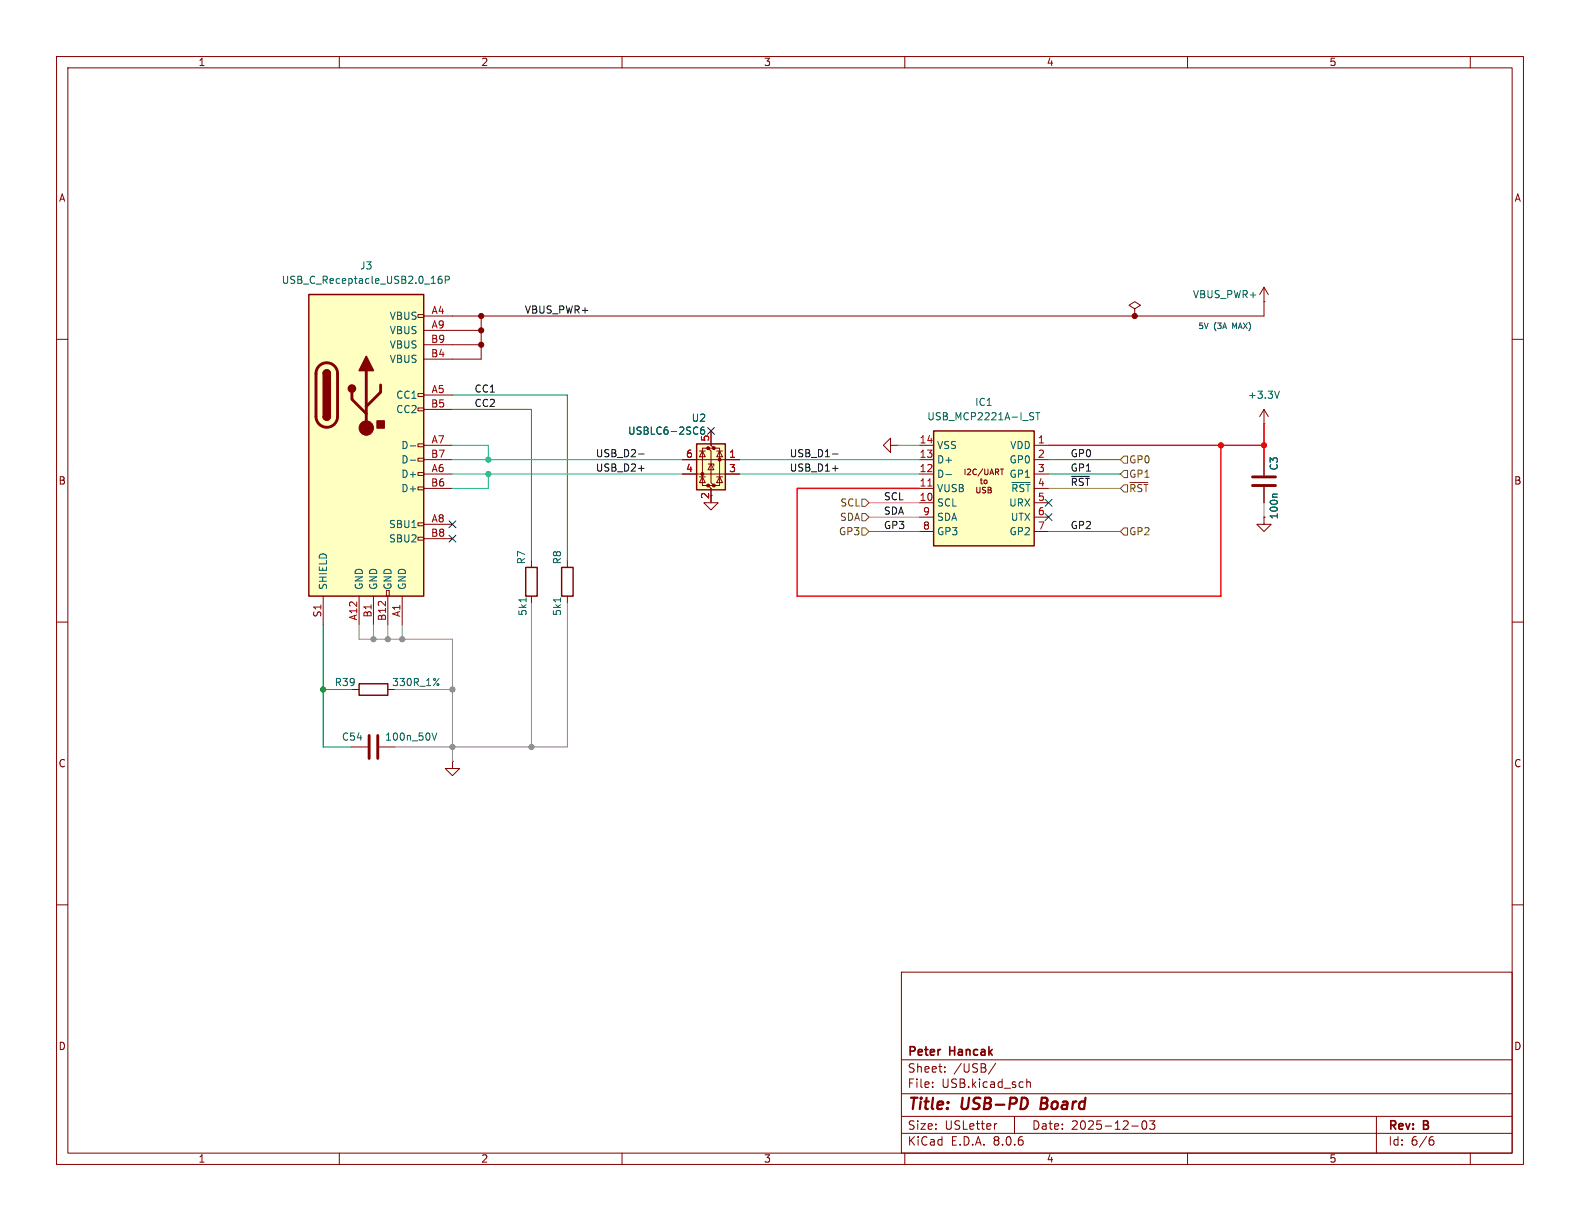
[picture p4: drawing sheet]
<svg xmlns="http://www.w3.org/2000/svg" width="279mm" height="216mm" viewBox="0 0 279 216" stroke-linecap="round" stroke-linejoin="round" font-family="sans-serif">
<g fill="none" stroke="#840000" stroke-width=".18">
<path d="M10 10h259.4v195.9h-259.4zM12 12h255.4v191.9h-255.4zM60 10v2M110 10v2M160 10v2M210 10v2M260 10v2M10 60h2M267.4 60h2M10 110h2M267.4 110h2M10 160h2"/>
<path d="M267.4 160h2M159.4 171.9h108v32h-108zM159.4 197.4h108M159.4 193.4h108M159.4 187.4h108M164.9 192.1v.2M164.9 191.4v.1M167.1 189.4v.2M167.1 188.7v.1M176.1 188l-1.3 1.9M176.3 198.7l-.3 .1M179.4 197.4v3"/>
<path d="M181.6 190.8v1.5M181.6 191.4l.2-.1 .3 .1 .1 .9M200.1 199.1h1.2M202.1 198.3l.2-.1a.81 .81 0 0 1 .6 .6 .81 .81 0 0 1-.3 .8l-.2 .1a.81 .81 0 0 1-.3-1.4zM203.3 198.2h.9l-.5 .6 .4 .1v.6l-.2 .2h-.4l-.2-.2M243.4 197.4v6.5M60 203.9v2M110 203.9v2M159.4 200.4h108M160 203.9v2M210 203.9v2M253 201.6h.3l.3 .2-.1 .5-.5 .2"/>
<path d="M253.4 201l-.4 .1M260 203.9v2"/>
</g>
<path d="M184.2 194.1l-.2 2h.7" fill="none" stroke="#840000" stroke-width=".4"/>
<path d="M165.1 76.2h17.8v20.3h-17.8z" fill="#ffffc2"/>
<path d="M165.1 76.2h17.8v20.3h-17.8zM93 100.3h2v5.1h-2zM99.3 100.3h2v5.1h-2z" fill="none" stroke="#840000" stroke-width=".25"/>
<g fill="none" stroke="#840000" stroke-width=".18">
<path d="M157.5 78.7v-1.2l-1.3 1.2 1.3 1.3v-1.3h1.2M158.7 78.7h.1M162.6 78.7h2.5M182.9 78.7h2.5M94 99.1v1.2M100.3 99.1v1.2M162.6 88.9h2.5M162.6 86.4h2.5M162.6 83.8h2.5M162.6 81.3h2.5M162.6 91.4h2.5M162.6 94h2.5"/>
<path d="M170.7 82.9v1M171.1 83l.4-.1 .2 .3-.7 .7h.7M172.7 83a.44 .44 0 0 0-.7 .4 .44 .44 0 0 0 .7 .4M172.7 86.2v.8l.2 .2 .4-.2v-.8M173.3 84.9h.4M173.5 84.5v.9l.2 .1M173.8 82.9l-.9 1.3M174.1 85l.1-.1 .3 .1-.1 .5h-.3zM174.1 82.9v.8l.2 .2 .4-.2v-.8M174.3 86.2l-.5 .1v.2l.4 .2 .1 .3-.2 .2-.4-.1M174.7 86.2h.4l.2 .1-.2 .3 .2 .1v.3l-.2 .2h-.4zM174.7 86.6h.4"/>
<path d="M175 83.9l.4-1 .3 1M175.1 83.7h.5M176 83.5l.5-.1 .1-.4-.6-.1v1M176.3 83.5l.3 .4M176.9 82.9h.6M177.2 82.9v1M182.9 88.9h2.5M182.9 86.4h2.5M182.9 83.8h2.5M182.9 81.3h2.5M182.9 91.4h2.5M182.9 94h2.5"/>
<path d="M94 105.4v1.3M100.3 105.4v1.3"/>
</g>
<path d="M164.1 85.9h.7" fill="none" stroke="#a90000" stroke-width=".18"/>
<path d="M182.3 73.6l.4 .1 .1 .3-.3 .2h-.3M182.3 73h.5M183.2 73h.7M183.5 73v1.2M167.3 83.9h.9M179 85.3h3.1M93 105.7v.7M99.1 105.7v.7" fill="none" stroke="#006464" stroke-width=".18"/>
<path d="M54.6 52.1h20.3v53.3h-20.3z" fill="#ffffc2"/>
<g fill="none" stroke="#840000" stroke-width=".18">
<path d="M73.9 55.6h1v.5h-1zM74.9 55.9h5.1M74.9 58.4h5.1M200.7 54.6l1-.6-1-.7-1.1 .7 1.1 .6v1.3M200.7 55.9h.1M73.9 78.5h1v.5h-1zM73.9 72.1h1v.5h-1zM73.9 69.6h1v.5h-1zM74.9 69.9h5.1M74.9 78.7h5.1M74.9 63.5h5.1M74.9 72.4h5.1"/>
<path d="M74.9 61h5.1M73.9 95h1v.5h-1zM73.9 92.5h1v.5h-1zM73.9 86.1h1v.5h-1zM73.9 83.6h1v.5h-1zM73.9 81h1v.5h-1zM74.9 83.8h5.1M74.9 92.7h5.1M74.9 86.4h5.1M74.9 81.3h5.1M74.9 95.3h5.1M125.7 87.6v1.3h1.3l-1.3 1.3-1.2-1.3h1.2"/>
<path d="M223.5 91.4v1.3h1.3l-1.3 1.3-1.3-1.3h1.3M223.5 91.4h.1M223.5 81.3v2.8M223.5 86.1v2.8M57.1 105.4v5.1M63.5 105.4v5.1M66 105.4v5.1M68.3 104.4h.5v1h-.5zM68.6 105.4v5.1M71.1 105.4v5.1M62.2 121.9h1.3M62.2 132.1h2.8"/>
<path d="M67.1 132.1h2.7M68.6 121.9h1.2M80 134.6v1.3h1.3l-1.3 1.3-1.3-1.3h1.3M80 134.6h.1"/>
</g>
<path d="M54.6 52.1h20.3v53.3h-20.3zM57.1 73.7a.64 .64 0 0 0 .7 .6 .64 .64 0 0 0 .6-.6M57.1 66a.64 .64 0 0 1 .7-.6 .64 .64 0 0 1 .6 .6M63.5 120.9h5.1v2h-5.1z" fill="none" stroke="#840000" stroke-width=".25"/>
<path d="M56.4 64.7a1.9 1.9 0 0 1 2.1-.4 1.9 1.9 0 0 1 1.2 1.7v7.7a1.91 1.91 0 0 1-1.9 1.9 1.91 1.91 0 0 1-1.9-1.9v-7.8l.2-.6zM62.2 69.3v1.3l2.6 2.6M64.8 65.5v10.2M67.3 68.1v1.2l-2.5 2.6M221.5 85.9h4.1M221.5 84.3h4.1M65.3 130v4.1M66.8 130v4.1" fill="none" stroke="#840000" stroke-width=".51"/>
<g fill="#840000" stroke="#840000" stroke-width=".25">
<path d="M57.1 73.7h1.3a.64 .64 0 0 1-.6 .6 .64 .64 0 0 1-.7-.6z"/>
<path d="M57.1 66h1.3v7.7h-1.3z"/>
<path d="M57.3 65.6a.64 .64 0 0 1 .7-.1 .64 .64 0 0 1 .4 .5h-1.3z"/>
<path d="M64.8 63l1.2 2.5h-2.5z"/>
<path d="M66.7 74.4h1.2v1.3h-1.2z"/>
<circle cx="62.2" cy="68.7" r=".63"/>
</g>
<circle cx="64.8" cy="75.7" r="1.27" fill="#840000" stroke="#840000" stroke-width=".18"/>
<path d="M78.1 48.8l-.4 .1a.86 .86 0 0 0 0 1.2l.4-.1 .1-.4-.2-.3-.4 .1-.1 .2M78.7 49.5l.6-.1 .2-.1-.1-.3-.7-.2v1.3M72.5 78.8h1M72.5 81.4h1M225.9 87.4h-.7l-.2 .1M77.6 120l-.9 1.2M76.4 129.6l.4 1.3 .4-1.3M77.4 120.9l.2 .1-.2 .2" fill="none" stroke="#006464" stroke-width=".18"/>
<path d="M123.2 78.5h5.1v8.1h-5.1z" fill="#ffffc2"/>
<g fill="#840000" stroke="#840000" stroke-width=".18">
<circle cx="127.3" cy="81.3" r=".25"/>
<circle cx="126.2" cy="85.9" r=".25"/>
<circle cx="126.2" cy="79.2" r=".25"/>
<circle cx="125.2" cy="85.9" r=".25"/>
<circle cx="125.2" cy="79.2" r=".25"/>
<circle cx="124.2" cy="83.8" r=".25"/>
<circle cx="85.1" cy="61" r=".46"/>
<circle cx="85.1" cy="55.9" r=".46"/>
<circle cx="85.1" cy="58.4" r=".46"/>
<circle cx="200.7" cy="55.9" r=".46"/>
</g>
<g fill="none" stroke="#840000" stroke-width=".18">
<path d="M80 58.4h5.1M85.1 55.9v7.6h-5.1M223.5 53.3h.1M223.5 50.8l-.7 1.3M223.5 50.8v5.1h-143.5M223.5 50.8l.8 1.3M80 61h5.1M123.7 79.8h1M124.2 79.8l.5 1h-1zM125.2 79.2h-1v6.7h1M125.7 76.2v2.5l.5 .5h-1l.5 .6v5.5l.5 .6h-1l.5 .5v2.5M126.2 79.2h1.1v6.7h-1.1"/>
<path d="M126.7 79.8h1.1M127.3 79.8l.5 1h-1.1zM223.5 74.9h.1M223.5 72.4v2.5M223.5 72.4l.8 1.3M223.5 72.4l-.7 1.3M120.6 83.8h10.2M120.6 81.3h10.2M123.7 84.3h1M124.2 84.3l.5 1h-1zM125.2 82h1v.4M125.7 82l.5 1.1h-1z"/>
<path d="M126.7 84.3h1.1M127.3 84.3l.5 1h-1.1zM223.5 91.4h.1M223.5 81.3v2.8M223.5 86.1v2.8"/>
</g>
<path d="M123.2 78.5h5.1v8.1h-5.1z" fill="none" stroke="#840000" stroke-width=".25"/>
<path d="M123.9 76.2l.2-.2 .4 .1 .1 .1v.5M124.5 75.5l-.4 .1a.92 .92 0 0 0-.2 1.1M226.2 69.2l-.4 1.2M225.9 87.4h-.7l-.2 .1" fill="none" stroke="#006464" stroke-width=".18"/>
<path d="M152.4 90.8h.6l.7 .6-.7 .7h-.6zM152.4 93.3h.6l.7 .7-.7 .6h-.6zM152.4 88.3h.6l.7 .6-.7 .6h-.6zM198.1 83.8l.7-.6h.6v1.3h-.6zM198.8 80.6h.6v1.3h-.6l-.7-.6zM198.8 93.3h.6v1.3h-.6l-.7-.6zM198.8 85.7h.6v1.3h-.6l-.7-.6zM199.8 85.3h3.2" fill="none" stroke="#725600" stroke-width=".18"/>
<path d="M112.9 82.8h1M112.9 80.3h1M147.2 82.8h1M147.2 80.3h1M189.5 84.2h3.2" fill="none" stroke="#0f0f0f" stroke-width=".18"/>
<path d="M158.7 78.7h3.9M223.5 88.9v2.5M63.5 110.5v2.5h16.5v21.6M66 110.5v2.5M68.6 110.5v2.5M71.1 110.5v2.5M94 106.7v25.4M100.3 106.7v25.4h-30.5M69.8 121.9h10.2" fill="none" stroke="#848484" stroke-width=".18"/>
<path d="M80 69.9h20.3v29.2M80 72.4h14v26.7M153.7 94h8.9M185.4 83.8h12.7M185.4 81.3h12.7M185.4 94h12.7M57.1 110.5v21.6h5.1M57.1 121.9h5.1" fill="none" stroke="#009600" stroke-width=".18"/>
<path d="M80 78.7h6.4v2.6M80 83.8h40.6M80 81.3h40.6M86.4 83.8v2.6h-6.4M130.8 83.8h31.8M130.8 81.3h31.8" fill="none" stroke="#00c2c2" stroke-width=".18"/>
<path d="M185.4 78.7h38.1M215.9 78.7v26.7h-74.9v-19h21.6M223.5 74.9v6.4" fill="none" stroke="#f00" stroke-width=".25"/>
<path d="M185.4 86.4h12.7" fill="none" stroke="#848400" stroke-width=".18"/>
<path d="M153.7 88.9h8.9M153.7 91.4h8.9" fill="none" stroke="#f0f" stroke-width=".18"/>
<path d="M125.1 75.6l1.2 1.2M126.3 75.6l-1.2 1.2M79.4 92.1l1.2 1.2M79.4 94.6l1.2 1.3M80.6 92.1l-1.2 1.2M80.6 94.6l-1.2 1.3M184.8 88.3l1.2 1.2M184.8 90.8l1.2 1.2M186 88.3l-1.2 1.2M186 90.8l-1.2 1.2" fill="none" stroke="#000084" stroke-width=".18"/>
<g fill="#00c2c2" stroke="#00c2c2" stroke-width=".18">
<circle cx="86.4" cy="81.3" r=".46"/>
<circle cx="86.4" cy="83.8" r=".46"/>
</g>
<g fill="#848484" stroke="#848484" stroke-width=".18">
<circle cx="80" cy="132.1" r=".46"/>
<circle cx="68.6" cy="113" r=".46"/>
<circle cx="71.1" cy="113" r=".46"/>
<circle cx="80" cy="121.9" r=".46"/>
<circle cx="94" cy="132.1" r=".46"/>
<circle cx="66" cy="113" r=".46"/>
</g>
<circle cx="57.1" cy="121.9" r=".46" fill="#009600" stroke="#009600" stroke-width=".18"/>
<g fill="#f00" stroke="#f00" stroke-width=".18">
<circle cx="223.5" cy="78.7" r=".46"/>
<circle cx="215.9" cy="78.7" r=".46"/>
</g>
<g font-size="2.8" fill="#840000">
<text x="160.4" y="196.8">Title:</text>
<text x="170.1" y="196.8">USB-PD</text>
<text x="184.9" y="196.8">Board</text>
</g>
<g font-size="2.1" fill="#840000">
<text x="160.4" y="189.9">Sheet:</text>
<text x="160.4" y="187.1">Peter</text>
<text x="168" y="187.1">Hancak</text>
<text x="168.6" y="189.9">/USB/</text>
<text x="160.4" y="192.6">File:</text>
<text x="166.5" y="192.6">USB.kicad_sch</text>
<text x="160.4" y="202.8">KiCad</text>
<text x="160.4" y="200">Size:</text>
<text x="167.1" y="200">USLetter</text>
<text x="168.1" y="202.8">E.D.A.</text>
<text x="175.7" y="202.8">8.0.6</text>
<text x="182.4" y="200">Date:</text>
<text x="189.4" y="200">2025-12-03</text>
<text x="245.4" y="200.2">Rev:</text>
<text x="245.4" y="202.8">Id:</text>
<text x="249.5" y="202.8">6/6</text>
<text x="251.8" y="200.2">B</text>
</g>
<g font-size="1.8" fill="#840000">
<text x="35" y="11.9">1</text>
<text x="85" y="11.9">2</text>
<text x="135" y="11.9">3</text>
<text x="185" y="11.9">4</text>
<text x="235" y="11.9">5</text>
<text x="10.3" y="35.9">A</text>
<text x="267.7" y="35.9">A</text>
<text x="10.3" y="85.9">B</text>
<text x="125.5" y="88.3" transform="rotate(-90 125.5 88.3)">2</text>
<text x="267.7" y="85.9">B</text>
<text x="10.3" y="135.9">C</text>
<text x="267.7" y="135.9">C</text>
<text x="10.3" y="185.9">D</text>
<text x="267.7" y="185.9">D</text>
<text x="35" y="205.8">1</text>
<text x="85" y="205.8">2</text>
<text x="135" y="205.8">3</text>
<text x="185" y="205.8">4</text>
<text x="235" y="205.8">5</text>
</g>
<g font-size="1.8" fill="#006464">
<text x="63.6" y="47.9">J3</text>
<text x="49.7" y="50.4">USB_C_Receptacle_USB2.0_16P</text>
<text x="210.8" y="52.9">VBUS_PWR+</text>
<text x="68.8" y="56.7">VBUS</text>
<text x="68.8" y="59.3">VBUS</text>
<text x="68.8" y="64.4">VBUS</text>
<text x="68.8" y="61.8">VBUS</text>
<text x="70" y="70.7">CC1</text>
<text x="172.3" y="72">IC1</text>
<text x="220.6" y="70.7">+3.3V</text>
<text x="70" y="73.3">CC2</text>
<text x="111" y="77.1">USBLC6-2SC6</text>
<text x="122.2" y="74.8">U2</text>
<text x="163.9" y="74.5">USB_MCP2221A-I_ST</text>
<text x="70.9" y="79.6">D-</text>
<text x="70.9" y="82.1">D-</text>
<text x="165.6" y="82.1">D+</text>
<text x="165.6" y="79.6">VSS</text>
<text x="178.4" y="82.1">GP0</text>
<text x="178.5" y="79.6">VDD</text>
<text x="226.2" y="83.3" transform="rotate(-90 226.2 83.3)">C3</text>
<text x="70.9" y="84.7">D+</text>
<text x="70.9" y="87.2">D+</text>
<text x="165.6" y="89.8">SCL</text>
<text x="165.6" y="87.2">VUSB</text>
<text x="165.6" y="84.7">D-</text>
<text x="178.4" y="89.8">URX</text>
<text x="178.4" y="84.7">GP1</text>
<text x="178.7" y="87.2">~{RST}</text>
<text x="68.7" y="93.6">SBU1</text>
<text x="165.6" y="94.8">GP3</text>
<text x="165.6" y="92.3">SDA</text>
<text x="178.4" y="94.8">GP2</text>
<text x="178.7" y="92.3">UTX</text>
<text x="226.2" y="91.9" transform="rotate(-90 226.2 91.9)">100n</text>
<text x="68.7" y="96.1">SBU2</text>
<text x="93.1" y="99.9" transform="rotate(-90 93.1 99.9)">R7</text>
<text x="99.4" y="99.9" transform="rotate(-90 99.4 99.9)">R8</text>
<text x="58" y="104.4" transform="rotate(-90 58 104.4)">SHIELD</text>
<text x="64.4" y="104.4" transform="rotate(-90 64.4 104.4)">GND</text>
<text x="66.9" y="104.4" transform="rotate(-90 66.9 104.4)">GND</text>
<text x="69.4" y="104.4" transform="rotate(-90 69.4 104.4)">GND</text>
<text x="72" y="104.4" transform="rotate(-90 72 104.4)">GND</text>
<text x="93.3" y="109" transform="rotate(-90 93.3 109)">5k1</text>
<text x="99.4" y="109" transform="rotate(-90 99.4 109)">5k1</text>
<text x="59.1" y="121.5">R39</text>
<text x="69.2" y="121.5">330R_1%</text>
<text x="60.4" y="131.2">C54</text>
<text x="68" y="131.2">100n_50V</text>
</g>
<g font-size="1.8" fill="#a90000">
<text x="76.2" y="55.6">A4</text>
<text x="76.2" y="58.2">A9</text>
<text x="76.1" y="63.2">B4</text>
<text x="76.1" y="60.7">B9</text>
<text x="76.2" y="69.6">A5</text>
<text x="76.1" y="72.1">B5</text>
<text x="76.1" y="81">B7</text>
<text x="76.2" y="83.6">A6</text>
<text x="76.2" y="78.5">A7</text>
<text x="121.2" y="83.6">4</text>
<text x="121.2" y="81">6</text>
<text x="125.5" y="78.2" transform="rotate(-90 125.5 78.2)">5</text>
<text x="128.8" y="81">1</text>
<text x="128.8" y="83.6">3</text>
<text x="162.5" y="83.6">12</text>
<text x="162.5" y="81">13</text>
<text x="162.5" y="78.5">14</text>
<text x="183.4" y="78.5">1</text>
<text x="183.4" y="81">2</text>
<text x="183.4" y="83.6">3</text>
<text x="76.1" y="86.1">B6</text>
<text x="162.5" y="88.6">10</text>
<text x="162.5" y="86.1">11</text>
<text x="183.4" y="86.1">4</text>
<text x="183.4" y="88.6">5</text>
<text x="76.1" y="95">B8</text>
<text x="76.2" y="92.5">A8</text>
<text x="163.1" y="93.7">8</text>
<text x="163.1" y="91.2">9</text>
<text x="183.4" y="91.2">6</text>
<text x="183.4" y="93.7">7</text>
<text x="56.9" y="109.3" transform="rotate(-90 56.9 109.3)">S1</text>
<text x="63.2" y="109.8" transform="rotate(-90 63.2 109.8)">A12</text>
<text x="65.8" y="109.3" transform="rotate(-90 65.8 109.3)">B1</text>
<text x="68.3" y="109.9" transform="rotate(-90 68.3 109.9)">B12</text>
<text x="70.9" y="109.2" transform="rotate(-90 70.9 109.2)">A1</text>
</g>
<g font-size="1.8" fill="#0f0f0f">
<text x="92.7" y="55.5">VBUS_PWR+</text>
<text x="83.8" y="69.5">CC1</text>
<text x="83.8" y="72">CC2</text>
<text x="105.3" y="83.5">USB_D2+</text>
<text x="105.3" y="80.9">USB_D2-</text>
<text x="139.6" y="80.9">USB_D1-</text>
<text x="139.6" y="83.5">USB_D1+</text>
<text x="189.2" y="83.5">GP1</text>
<text x="189.2" y="80.9">GP0</text>
<text x="156.2" y="88.6">SCL</text>
<text x="189.2" y="86">~{RST}</text>
<text x="156.2" y="93.6">GP3</text>
<text x="156.2" y="91.1">SDA</text>
<text x="189.2" y="93.6">GP2</text>
</g>
<g font-size="1.8" fill="#725600">
<text x="199.6" y="82.1">GP0</text>
<text x="148.5" y="89.8">SCL</text>
<text x="199.6" y="84.7">GP1</text>
<text x="199.6" y="87.2">~{RST}</text>
<text x="148.3" y="94.8">GP3</text>
<text x="148.4" y="92.3">SDA</text>
<text x="199.6" y="94.8">GP2</text>
</g>
<g font-size="1.4" fill="#0000c2">
<text x="211.8" y="58.4">5V</text>
<text x="214.7" y="58.4">(3A</text>
<text x="218.2" y="58.4">MAX)</text>
</g>
</svg>
